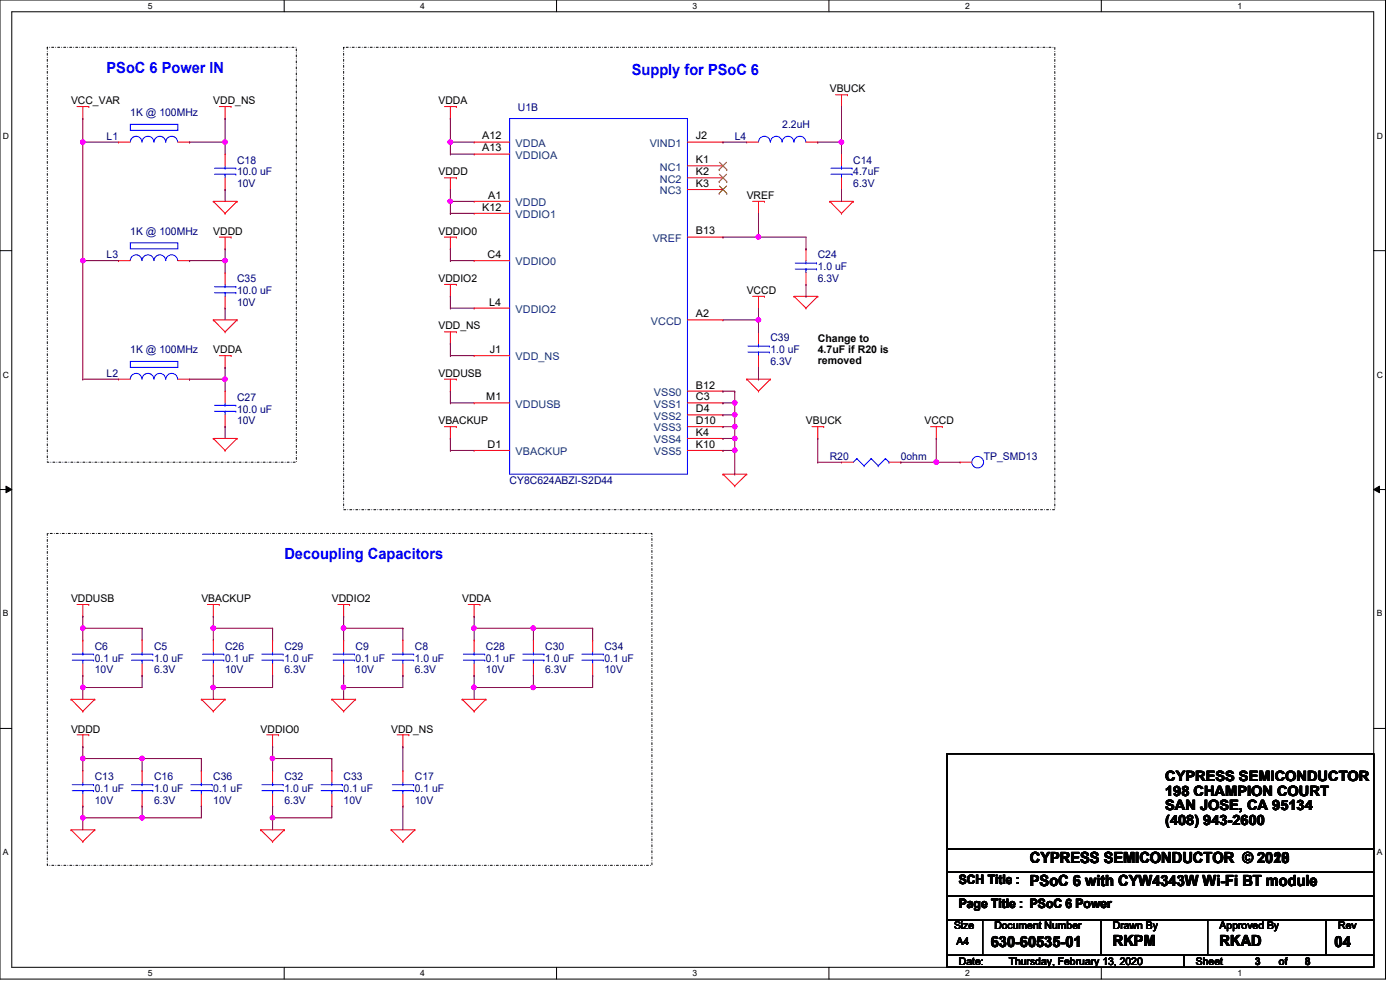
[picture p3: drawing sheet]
<svg xmlns="http://www.w3.org/2000/svg" width="297mm" height="210mm" viewBox="0 0 297 210" stroke-linecap="round" stroke-linejoin="round" font-family="sans-serif">
<path d="M0 0h293.9v207.7h-293.9zM2.5 2.5h288.9v202.7h-288.9z" fill="none" stroke="#000" stroke-width=".21"/>
<g fill="#fff">
<path d="M31.4 .3h.9v1.9h-.9z"/>
<path d="M31.4 205.4h.9v2h-.9z"/>
</g>
<path d="M60.3 0v2.5M60.3 205.2v2.5" fill="none" stroke="#000" stroke-width=".21"/>
<g fill="#fff">
<path d="M89.2 .3h.9v1.9h-.9z"/>
<path d="M89.2 205.4h.9v2h-.9z"/>
</g>
<path d="M118.1 0v2.5M118.1 205.2v2.5" fill="none" stroke="#000" stroke-width=".21"/>
<g fill="#fff">
<path d="M146.9 .3h1v1.9h-1z"/>
<path d="M146.9 205.4h1v2h-1z"/>
</g>
<path d="M175.9 0v2.5M175.9 205.2v2.5" fill="none" stroke="#000" stroke-width=".21"/>
<g fill="#fff">
<path d="M204.7 .3h1v1.9h-1z"/>
<path d="M204.7 205.4h1v2h-1z"/>
</g>
<path d="M233.6 0v2.5M233.6 205.2v2.5" fill="none" stroke="#000" stroke-width=".21"/>
<g fill="#fff">
<path d="M262.5 .3h1v1.9h-1z"/>
<path d="M262.5 205.4h1v2h-1z"/>
<path d="M.6 27.8h1.3v2h-1.3z"/>
<path d="M292.1 27.8h1.2v2h-1.2z"/>
<path d="M.6 78.5h1.3v2h-1.3z"/>
<path d="M292.1 78.5h1.2v2h-1.2z"/>
</g>
<path d="M0 53.2h2.5M291.4 53.2h2.5" fill="none" stroke="#000" stroke-width=".21"/>
<g fill="#fff">
<path d="M.6 129.2h1.2v1.9h-1.2z"/>
<path d="M292.1 129.2h1.1v1.9h-1.1z"/>
</g>
<path d="M0 103.8h2.5M1.3 103.1l1.2 .7-1.2 .7zM291.4 103.8l1.3-.7v1.4zM291.4 103.8h2.5" fill="none" stroke="#000" stroke-width=".21"/>
<path d="M1.3 103.1l1.2 .7-1.2 .7zM291.4 103.8l1.3-.7v1.4z" fill="#000"/>
<g fill="#fff">
<path d="M.6 179.8h1.2v2h-1.2z"/>
<path d="M292.1 179.8h1.1v2h-1.1z"/>
</g>
<path d="M0 154.5h2.5M200.9 159.9h90.5v20.1h-90.5zM291.4 154.5h2.5M200.9 180h90.5v5h-90.5zM200.9 185h90.5v5.1h-90.5zM200.9 195.1h7.5v7.5h-7.5zM200.9 190.1h90.5v5h-90.5zM208.4 195.1h72.9v7.5h-72.9zM233.6 195.1h22.6v7.5h-22.6zM281.3 195.1h10.1v7.5h-10.1zM200.9 202.6h50.3v2.6h-50.3zM251.2 202.6h40.2v2.6h-40.2z" fill="none" stroke="#000" stroke-width=".21"/>
<path d="M10 10h52.9v88h-52.9zM72.9 10h150.9v98.1h-150.9zM10 113.2h128.3v70.4h-128.3z" fill="none" stroke="#000" stroke-width=".21" stroke-dasharray=".4 .4 0 .4"/>
<g fill="none" stroke="#f00" stroke-width=".21">
<path d="M16.3 22.6h2.5M17.6 25.1h.1M17.6 22.6v2.5M18.8 22.6h.1M25.1 30.1h.1M25.1 30.1h2.5M37.7 30.1h2.5M40.2 30.1h.1M46.5 22.6h2.5M47.8 25.1h.1M47.8 32.7h.1M47.8 22.6v2.5"/>
<path d="M47.8 32.7v2.5M47.8 37.7v2.5M49 22.6h.1M94.3 22.6h2.5M94.3 37.7h2.5M95.5 25.1h.1M95.5 22.6v2.5M95.5 37.7v2.5M96.8 22.6h.1M96.8 37.7h.1M100.6 30.1h.1M100.6 32.7h.1"/>
<path d="M100.6 30.1h7.5M100.6 32.7h7.5M145.8 37.7h7.6M145.8 30.1h7.6M145.8 35.2h7.6M153.4 30.1h.1M153.4 37.7h.1M153.4 35.2h.1M158.4 30.1h.1M158.4 30.1h2.5M171 30.1h2.5M173.5 30.1h.1"/>
<path d="M177.2 20.1h2.6M178.5 22.6h.1M178.5 32.7h.1M178.5 20.1v2.5M178.5 32.7v2.5M178.5 37.7v2.5M179.8 20.1h.1M25.1 55.3h.1M25.1 55.3h2.5M37.7 55.3h2.5M40.2 55.3h.1M45.3 42.7h.1"/>
<path d="M45.3 42.7h5M45.3 42.7l2.5 2.6M46.5 50.3h2.5M47.8 52.8h.1M47.8 45.3h.1M47.8 40.2h.1M47.8 57.8h.1M47.8 50.3v2.5M47.8 57.8v2.5M49 50.3h.1M50.3 42.7h.1M50.3 42.7l-2.5 2.6"/>
<path d="M94.3 50.3h2.5M95.5 40.2h.1M95.5 52.8h.1M95.5 50.3v2.5M96.8 50.3h.1M100.6 42.7h.1M100.6 55.3h.1M100.6 45.3h.1M100.6 42.7h7.5M100.6 55.3h7.5M100.6 45.3h7.5M145.8 50.3h7.6"/>
<path d="M145.8 40.2h7.6M153.4 40.2h.1M153.4 50.3h.1M159.7 42.7h2.5M160.9 45.3h.1M160.9 42.7v2.6M162.2 42.7h.1M171 52.8h.1M171 52.8v2.5M171 57.8v2.5M176 42.7h.1M176 42.7h5"/>
<path d="M176 42.7l2.5 2.6M178.5 45.3h.1M178.5 40.2h.1M181 42.7h.1M181 42.7l-2.5 2.6M45.3 67.9h.1M45.3 67.9h5M45.3 67.9l2.5 2.5M46.5 75.4h2.5M47.8 77.9h.1M47.8 70.4h.1M47.8 65.4h.1"/>
<path d="M47.8 62.9v2.5M47.8 75.4v2.5M49 75.4h.1M50.3 67.9h.1M50.3 67.9l-2.5 2.5M94.3 60.3h2.5M94.3 70.4h2.5M95.5 62.9h.1M95.5 72.9h.1M95.5 60.3v2.6M95.5 70.4v2.5M96.8 60.3h.1"/>
<path d="M96.8 70.4h.1M100.6 75.4h.1M100.6 65.4h.1M100.6 75.4h7.5M100.6 65.4h7.5M145.8 67.9h7.6M153.4 67.9h.1M159.7 62.9h2.5M160.9 65.4h.1M160.9 70.4h.1M160.9 77.9h.1M160.9 62.9v2.5"/>
<path d="M160.9 70.4v2.5M160.9 75.4v2.5M162.2 62.9h.1M168.4 62.9h.1M168.4 62.9h5.1M168.4 62.9l2.6 2.5M171 65.4h.1M171 60.3h.1M173.5 62.9h.1M173.5 62.9l-2.5 2.5M25.1 80.4h.1M25.1 80.4h2.5"/>
<path d="M37.7 80.4h2.5M40.2 80.4h.1M45.3 93h.1M45.3 93h5M45.3 93l2.5 2.5M47.8 95.5h.1M47.8 83h.1M47.8 90.5h.1M47.8 83v2.5M47.8 88v2.5M50.3 93h.1M50.3 93l-2.5 2.5"/>
<path d="M94.3 80.4h2.5M94.3 90.5h2.5M95.5 83h.1M95.5 93h.1M95.5 80.4v2.6M95.5 90.5v2.5M96.8 80.4h.1M96.8 90.5h.1M100.6 95.5h.1M100.6 85.5h.1M100.6 85.5h7.5M100.6 95.5h7.5"/>
<path d="M145.8 90.5h7.6M145.8 93h7.6M145.8 88h7.6M145.8 85.5h7.6M145.8 95.5h7.6M145.8 83h7.6M153.4 88h.1M153.4 93h.1M153.4 90.5h.1M153.4 85.5h.1M153.4 95.5h.1M153.4 83h.1"/>
<path d="M158.4 80.4h.1M158.4 80.4h5M158.4 80.4l2.5 2.6M160.9 83h.1M163.4 80.4h.1M163.4 80.4l-2.5 2.6M172.3 90.5h2.5M173.5 93h.1M173.5 90.5v2.5M174.8 90.5h.1M178.5 98h.1M178.5 98h2.5"/>
<path d="M188.6 98h2.5M191.1 98h.1M197.4 90.5h2.5M198.6 93h.1M198.6 90.5v2.5M199.9 90.5h.1M203.7 98h.1M203.7 98h2.5M153.4 100.6h.1M153.4 100.6h5M153.4 100.6l2.5 2.5M155.9 103.1h.1"/>
<path d="M158.4 100.6h.1M158.4 100.6l-2.5 2.5M16.3 128.2h2.5M17.6 130.7h.1M17.6 135.8h.1M17.6 128.2v2.5M17.6 135.8v2.5M18.8 128.2h.1M30.1 135.8h.1M30.1 135.8v2.5M44 128.2h2.5M45.3 130.7h.1"/>
<path d="M45.3 135.8h.1M45.3 128.2v2.5M45.3 135.8v2.5M46.5 128.2h.1M57.8 135.8h.1M57.8 135.8v2.5M71.7 128.2h2.5M72.9 130.7h.1M72.9 135.8h.1M72.9 128.2v2.5M72.9 135.8v2.5M74.2 128.2h.1"/>
<path d="M85.5 135.8h.1M85.5 135.8v2.5M99.3 128.2h2.5M100.6 130.7h.1M100.6 135.8h.1M100.6 128.2v2.5M100.6 135.8v2.5M101.8 128.2h.1M113.2 135.8h.1M113.2 135.8v2.5M125.7 135.8h.1M125.7 135.8v2.5"/>
<path d="M15.1 148.3h.1M15.1 148.3h5M15.1 148.3l2.5 2.6M16.3 155.9h2.5M17.6 150.9h.1M17.6 158.4h.1M17.6 143.3h.1M17.6 140.8v2.5M17.6 155.9v2.5M18.8 155.9h.1M20.1 148.3h.1M20.1 148.3l-2.5 2.6"/>
<path d="M30.1 143.3h.1M30.1 140.8v2.5M42.7 148.3h.1M42.7 148.3h5.1M42.7 148.3l2.6 2.6M45.3 150.9h.1M45.3 143.3h.1M45.3 140.8v2.5M47.8 148.3h.1M47.8 148.3l-2.5 2.6M56.6 155.9h2.5M57.8 158.4h.1"/>
<path d="M57.8 143.3h.1M57.8 140.8v2.5M57.8 155.9v2.5M59.1 155.9h.1M70.4 148.3h.1M70.4 148.3h5M70.4 148.3l2.5 2.6M72.9 150.9h.1M72.9 143.3h.1M72.9 140.8v2.5M75.4 148.3h.1M75.4 148.3l-2.5 2.6"/>
<path d="M84.2 155.9h2.5M85.5 158.4h.1M85.5 143.3h.1M85.5 140.8v2.5M85.5 155.9v2.5M86.7 155.9h.1M98 148.3h.1M98 148.3h5.1M98 148.3l2.6 2.6M100.6 150.9h.1M100.6 143.3h.1M100.6 140.8v2.5"/>
<path d="M103.1 148.3h.1M103.1 148.3l-2.5 2.6M113.2 143.3h.1M113.2 140.8v2.5M125.7 143.3h.1M125.7 140.8v2.5M15.1 176h.1M15.1 176h5M15.1 176l2.5 2.5M17.6 178.5h.1M17.6 163.4h.1M17.6 171h.1"/>
<path d="M17.6 163.4v2.5M17.6 168.4v2.6M20.1 176h.1M20.1 176l-2.5 2.5M30.1 163.4h.1M30.1 171h.1M30.1 163.4v2.5M30.1 168.4v2.6M42.7 163.4h.1M42.7 171h.1M42.7 163.4v2.5M42.7 168.4v2.6"/>
<path d="M55.3 176h.1M55.3 176h5M55.3 176l2.5 2.5M57.8 178.5h.1M57.8 163.4h.1M57.8 171h.1M57.8 163.4v2.5M57.8 168.4v2.6M60.3 176h.1M60.3 176l-2.5 2.5M70.4 163.4h.1M70.4 171h.1"/>
<path d="M70.4 163.4v2.5M70.4 168.4v2.6M83 176h.1M83 176h5M83 176l2.5 2.5M85.5 178.5h.1M85.5 163.4h.1M85.5 171h.1M85.5 163.4v2.5M85.5 168.4v2.6M88 176h.1M88 176l-2.5 2.5"/>
</g>
<g fill="none" stroke="#00f" stroke-width=".21">
<path d="M27.6 26.4h10.1v1.2h-10.1zM27.6 30.1a1.23 1.23 0 0 1 1.3-1.2 1.23 1.23 0 0 1 1.2 1.2 1.27 1.27 0 0 1 1.3-1.2 1.27 1.27 0 0 1 1.2 1.2M32.7 30.1a1.23 1.23 0 0 1 1.2-1.2 1.23 1.23 0 0 1 1.2 1.2 1.27 1.27 0 0 1 1.3-1.2 1.27 1.27 0 0 1 1.3 1.2M45.5 37h4.5M45.5 35.7h4.5M47.8 35.7h.1M47.8 37h.1M47.8 35.2v.5M47.8 37v.7M50 37h.1M50 35.7h.1M108.1 25.1h37.7v75.5h-37.7z"/>
<path d="M160.9 30.1a1.25 1.25 0 0 1 1.3-1.2 1.25 1.25 0 0 1 1.2 1.2M163.4 30.1a1.23 1.23 0 0 1 1.3-1.2 1.23 1.23 0 0 1 1.2 1.2M165.9 30.1a1.23 1.23 0 0 1 1.3-1.2 1.23 1.23 0 0 1 1.2 1.2M168.4 30.1a1.25 1.25 0 0 1 1.3-1.2 1.25 1.25 0 0 1 1.2 1.2M176.3 37h4.5M176.3 35.7h4.5M178.5 35.7h.1M178.5 37h.1M178.5 35.2v.5M178.5 37v.7M180.8 37h.1M180.8 35.7h.1"/>
<path d="M27.6 51.5h10.1v1.3h-10.1zM27.6 55.3a1.23 1.23 0 0 1 1.3-1.2 1.23 1.23 0 0 1 1.2 1.2 1.27 1.27 0 0 1 1.3-1.2 1.27 1.27 0 0 1 1.2 1.2M32.7 55.3a1.23 1.23 0 0 1 1.2-1.2 1.23 1.23 0 0 1 1.2 1.2 1.27 1.27 0 0 1 1.3-1.2 1.27 1.27 0 0 1 1.3 1.2M168.7 57.1h4.5M168.7 55.8h4.5M171 55.8h.1M171 57.1h.1M171 55.3v.5M171 57.1v.7M173.2 57.1h.1M173.2 55.8h.1M27.6 76.7h10.1v1.2h-10.1z"/>
<path d="M45.5 62.1h4.5M45.5 60.8h4.5M47.8 60.8h.1M47.8 62.1h.1M47.8 60.3v.5M47.8 62.1v.8M50 62.1h.1M50 60.8h.1M158.7 74.7h4.5M158.7 73.4h4.5M160.9 73.4h.1M160.9 74.7h.1"/>
<path d="M160.9 72.9v.5M160.9 74.7v.7M163.2 74.7h.1M163.2 73.4h.1M27.6 80.4a1.23 1.23 0 0 1 1.3-1.2 1.23 1.23 0 0 1 1.2 1.2 1.27 1.27 0 0 1 1.3-1.2 1.27 1.27 0 0 1 1.2 1.2M32.7 80.4a1.23 1.23 0 0 1 1.2-1.2 1.23 1.23 0 0 1 1.2 1.2 1.27 1.27 0 0 1 1.3-1.2 1.27 1.27 0 0 1 1.3 1.2M45.5 87.2h4.5M45.5 86h4.5M47.8 86h.1M47.8 87.2h.1M47.8 85.5v.5M47.8 87.2v.8"/>
<path d="M50 87.2h.1M50 86h.1M181.8 97.3h.1M181.8 97.3l-.8 .7M181.8 97.3l1.5 1.5M183.3 98.8h.1M184.8 97.3h.1M184.8 97.3l-1.5 1.5M184.8 97.3l1.5 1.5M186.3 98.8h.1M187.8 97.3h.1M187.8 97.3l-1.5 1.5"/>
<path d="M187.8 97.3l.8 .7M188.6 98h.1M15.3 138.8h4.6M17.6 138.8h.1M17.6 138.3v.5M19.9 138.8h.1M27.9 138.8h4.5M30.1 138.8h.1M30.1 138.3v.5M32.4 138.8h.1M43 138.8h4.5M45.3 138.8h.1"/>
<path d="M45.3 138.3v.5M47.5 138.8h.1M55.5 138.8h4.6M57.8 138.8h.1M57.8 138.3v.5M60.1 138.8h.1M70.7 138.8h4.5M72.9 138.8h.1M72.9 138.3v.5M75.2 138.8h.1M83.2 138.8h4.6M85.5 138.8h.1"/>
<path d="M85.5 138.3v.5M87.8 138.8h.1M98.3 138.8h4.5M100.6 138.8h.1M100.6 138.3v.5M102.8 138.8h.1M110.9 138.8h4.5M113.2 138.8h.1M113.2 138.3v.5M115.4 138.8h.1M123.4 138.8h4.6M125.7 138.8h.1"/>
<path d="M125.7 138.3v.5M128 138.8h.1M15.3 140h4.6M17.6 140h.1M17.6 140v.8M19.9 140h.1M27.9 140h4.5M30.1 140h.1M30.1 140v.8M32.4 140h.1M43 140h4.5M45.3 140h.1"/>
<path d="M45.3 140v.8M47.5 140h.1M55.5 140h4.6M57.8 140h.1M57.8 140v.8M60.1 140h.1M70.7 140h4.5M72.9 140h.1M72.9 140v.8M75.2 140h.1M83.2 140h4.6M85.5 140h.1"/>
<path d="M85.5 140v.8M87.8 140h.1M98.3 140h4.5M100.6 140h.1M100.6 140v.8M102.8 140h.1M110.9 140h4.5M113.2 140h.1M113.2 140v.8M115.4 140h.1M123.4 140h4.6M125.7 140h.1"/>
<path d="M125.7 140v.8M128 140h.1M15.3 167.7h4.6M15.3 166.5h4.6M17.6 166.5h.1M17.6 167.7h.1M17.6 165.9v.6M17.6 167.7v.7M19.9 167.7h.1M19.9 166.5h.1M27.9 167.7h4.5M27.9 166.5h4.5"/>
<path d="M30.1 166.5h.1M30.1 167.7h.1M30.1 165.9v.6M30.1 167.7v.7M32.4 167.7h.1M32.4 166.5h.1M40.5 167.7h4.5M40.5 166.5h4.5M42.7 166.5h.1M42.7 167.7h.1M42.7 165.9v.6M42.7 167.7v.7"/>
<path d="M45 167.7h.1M45 166.5h.1M55.5 167.7h4.6M55.5 166.5h4.6M57.8 166.5h.1M57.8 167.7h.1M57.8 165.9v.6M57.8 167.7v.7M60.1 167.7h.1M60.1 166.5h.1M68.1 167.7h4.5M68.1 166.5h4.5"/>
<path d="M70.4 166.5h.1M70.4 167.7h.1M70.4 165.9v.6M70.4 167.7v.7M72.6 167.7h.1M72.6 166.5h.1M83.2 167.7h4.6M83.2 166.5h4.6M85.5 166.5h.1M85.5 167.7h.1M85.5 165.9v.6M85.5 167.7v.7"/>
<path d="M87.8 167.7h.1M87.8 166.5h.1"/>
<circle cx="207.4" cy="98" r="1.24"/>
</g>
<path d="M152.6 38.5h.1M152.6 36h.1M152.6 39.5l1.6 1.5M152.6 37l1.6 1.5M152.6 34.4l1.6 1.6M154.1 39.5l-1.5 1.5M154.1 37l-1.5 1.5M154.1 34.4l-1.5 1.6M154.2 38.5h.1M154.2 36h.1M152.6 41h.1M154.2 41h.1" fill="none" stroke="#804000" stroke-width=".21"/>
<path d="M17.6 25.1h.1M17.6 30.1h.1M17.6 25.1v30.2M17.6 30.1h7.5M17.6 55.3h.1M17.6 55.3h7.5" fill="none" stroke="#800040" stroke-width=".21"/>
<circle cx="17.6" cy="55.3" r=".47" fill="#f0f"/>
<circle cx="17.6" cy="55.3" r=".47" fill="none" stroke="#f0f" stroke-width=".21"/>
<circle cx="17.6" cy="30.1" r=".47" fill="#f0f"/>
<circle cx="17.6" cy="30.1" r=".47" fill="none" stroke="#f0f" stroke-width=".21"/>
<path d="M40.2 30.1h.1M47.8 25.1h.1M47.8 25.1v5h-7.6M17.6 55.3h.1M17.6 55.3v25.1M17.6 80.4h.1M17.6 80.4h7.5" fill="none" stroke="#800040" stroke-width=".21"/>
<circle cx="47.7" cy="30.1" r=".48" fill="#f0f"/>
<circle cx="47.7" cy="30.1" r=".48" fill="none" stroke="#f0f" stroke-width=".21"/>
<path d="M40.2 55.3h.1M47.8 52.8h.1M47.8 52.8v2.5h-7.6" fill="none" stroke="#800040" stroke-width=".21"/>
<circle cx="47.7" cy="55.3" r=".48" fill="#f0f"/>
<circle cx="47.7" cy="55.3" r=".48" fill="none" stroke="#f0f" stroke-width=".21"/>
<path d="M47.8 77.9h.1M47.8 77.9v2.5h-7.6M40.2 80.4h.1" fill="none" stroke="#800040" stroke-width=".21"/>
<circle cx="47.7" cy="80.4" r=".48" fill="#f0f"/>
<circle cx="47.7" cy="80.4" r=".48" fill="none" stroke="#f0f" stroke-width=".21"/>
<path d="M95.5 25.1h.1M95.5 25.1v5" fill="none" stroke="#800040" stroke-width=".21"/>
<circle cx="95.5" cy="30.1" r=".48" fill="#f0f"/>
<circle cx="95.5" cy="30.1" r=".48" fill="none" stroke="#f0f" stroke-width=".21"/>
<g fill="none" stroke="#800040" stroke-width=".21">
<path d="M95.5 32.7h.1M95.5 30.1h.1M95.5 32.7h5.1M95.5 30.1h5.1M95.5 30.1v2.6M153.4 30.1h.1M153.4 30.1h5M173.5 30.1h.1M178.5 22.6h.1M178.5 22.6v7.5h-5M95.5 42.7h.1M95.5 45.3h.1"/>
<path d="M95.5 40.2v2.5M95.5 45.3h5.1M95.5 62.9h.1M95.5 65.4h.1M95.5 72.9h.1M95.5 75.4h.1M95.5 62.9v2.5M95.5 72.9v2.5M95.5 65.4h5.1M95.5 75.4h5.1M95.5 83h.1M95.5 85.5h.1"/>
<path d="M95.5 93h.1M95.5 95.5h.1M95.5 83v2.5M95.5 93v2.5M95.5 85.5h5.1M95.5 95.5h5.1"/>
</g>
<circle cx="178.5" cy="30.1" r=".48" fill="#f0f"/>
<circle cx="178.5" cy="30.1" r=".48" fill="none" stroke="#f0f" stroke-width=".21"/>
<path d="M153.4 50.3h.1M153.4 50.3h7.5M160.9 50.3h.1M160.9 45.3v5M153.4 67.9h7.5M160.9 67.9h.1" fill="none" stroke="#800040" stroke-width=".21"/>
<circle cx="160.9" cy="67.9" r=".48" fill="#f0f"/>
<circle cx="160.9" cy="67.9" r=".48" fill="none" stroke="#f0f" stroke-width=".21"/>
<path d="M160.9 65.4h.1M160.9 65.4v2.5M153.4 93h.1M153.4 93h2.5v2.5M155.9 95.5h.1" fill="none" stroke="#800040" stroke-width=".21"/>
<circle cx="155.9" cy="93" r=".47" fill="#f0f"/>
<circle cx="155.9" cy="93" r=".47" fill="none" stroke="#f0f" stroke-width=".21"/>
<circle cx="155.9" cy="95.5" r=".48" fill="#f0f"/>
<circle cx="155.9" cy="95.5" r=".48" fill="none" stroke="#f0f" stroke-width=".21"/>
<path d="M153.4 90.5h.1M153.4 88h.1M153.4 90.5h2.5M153.4 88h2.5M155.9 90.5h.1M155.9 88h.1M155.9 88v5" fill="none" stroke="#800040" stroke-width=".21"/>
<circle cx="155.9" cy="90.5" r=".48" fill="#f0f"/>
<circle cx="155.9" cy="90.5" r=".48" fill="none" stroke="#f0f" stroke-width=".21"/>
<circle cx="155.9" cy="88" r=".47" fill="#f0f"/>
<circle cx="155.9" cy="88" r=".47" fill="none" stroke="#f0f" stroke-width=".21"/>
<path d="M153.4 85.5h.1M153.4 85.5h2.5M155.9 85.5h.1M155.9 85.5v2.5" fill="none" stroke="#800040" stroke-width=".21"/>
<circle cx="155.9" cy="85.4" r=".48" fill="#f0f"/>
<circle cx="155.9" cy="85.4" r=".48" fill="none" stroke="#f0f" stroke-width=".21"/>
<g fill="none" stroke="#800040" stroke-width=".21">
<path d="M47.8 30.1h.1M47.8 30.1v2.6M47.8 55.3h.1M47.8 40.2h.1M47.8 40.2v2.5M47.8 55.3v2.5M160.9 50.3h.1M160.9 50.3h10.1M47.8 65.4h.1M47.8 65.4v2.5M47.8 80.4h.1M47.8 90.5h.1"/>
<path d="M47.8 80.4v2.6M47.8 90.5v2.5M153.4 83h.1M153.4 83h2.5M155.9 83h.1M155.9 83v2.5"/>
</g>
<circle cx="160.9" cy="50.2" r=".48" fill="#f0f"/>
<circle cx="160.9" cy="50.2" r=".48" fill="none" stroke="#f0f" stroke-width=".21"/>
<path d="M178.5 30.1h.1M178.5 30.1v2.6M178.5 40.2h.1M178.5 40.2v2.5M17.6 130.7h.1M17.6 130.7v2.6M85.5 158.4h.1M85.5 158.4v5M85.5 171h.1M85.5 171v5" fill="none" stroke="#800040" stroke-width=".21"/>
<circle cx="17.6" cy="133.2" r=".48" fill="#f0f"/>
<circle cx="17.6" cy="133.2" r=".48" fill="none" stroke="#f0f" stroke-width=".21"/>
<path d="M17.6 133.3h.1M17.6 133.3h12.5M17.6 133.3v2.5M30.1 133.3h.1M30.1 133.3v2.5M17.6 143.3h.1M17.6 145.8h.1M17.6 143.3v5M30.1 143.3h.1M30.1 143.3v2.5h-12.5" fill="none" stroke="#800040" stroke-width=".21"/>
<circle cx="17.6" cy="145.8" r=".48" fill="#f0f"/>
<circle cx="17.6" cy="145.8" r=".48" fill="none" stroke="#f0f" stroke-width=".21"/>
<path d="M45.3 133.3h.1M45.3 130.7h.1M45.3 130.7v5.1M45.3 133.3h12.5M57.8 133.3h.1M57.8 133.3v2.5" fill="none" stroke="#800040" stroke-width=".21"/>
<circle cx="45.2" cy="133.2" r=".49" fill="#f0f"/>
<circle cx="45.2" cy="133.2" r=".49" fill="none" stroke="#f0f" stroke-width=".21"/>
<path d="M45.3 143.3h.1M45.3 143.3v2.5" fill="none" stroke="#800040" stroke-width=".21"/>
<circle cx="45.2" cy="145.8" r=".49" fill="#f0f"/>
<circle cx="45.2" cy="145.8" r=".49" fill="none" stroke="#f0f" stroke-width=".21"/>
<path d="M173.5 93h.1M173.5 98h.1M173.5 93v5M173.5 98h5M191.1 98h.1M191.1 98h7.5M45.3 145.8h.1M45.3 145.8v2.5M57.8 143.3h.1M57.8 143.3v2.5h-12.5" fill="none" stroke="#800040" stroke-width=".21"/>
<circle cx="198.6" cy="98" r=".49" fill="#f0f"/>
<circle cx="198.6" cy="98" r=".49" fill="none" stroke="#f0f" stroke-width=".21"/>
<path d="M198.6 93h.1M198.6 93v5M72.9 130.7h.1M72.9 133.3h.1M72.9 130.7v2.6M72.9 133.3h12.6M85.5 133.3h.1M85.5 133.3v2.5M72.9 143.3h.1M72.9 143.3v2.5" fill="none" stroke="#800040" stroke-width=".21"/>
<circle cx="72.9" cy="133.2" r=".49" fill="#f0f"/>
<circle cx="72.9" cy="133.2" r=".49" fill="none" stroke="#f0f" stroke-width=".21"/>
<path d="M72.9 133.3h.1M72.9 133.3v2.5M72.9 145.8h.1M85.5 143.3h.1M85.5 143.3v2.5h-12.6" fill="none" stroke="#800040" stroke-width=".21"/>
<circle cx="72.9" cy="145.8" r=".49" fill="#f0f"/>
<circle cx="72.9" cy="145.8" r=".49" fill="none" stroke="#f0f" stroke-width=".21"/>
<path d="M17.6 158.4h.1M17.6 158.4v2.5M72.9 145.8h.1M72.9 145.8v2.5M30.1 160.9h.1M30.1 160.9v2.5" fill="none" stroke="#800040" stroke-width=".21"/>
<circle cx="17.6" cy="160.9" r=".48" fill="#f0f"/>
<circle cx="17.6" cy="160.9" r=".48" fill="none" stroke="#f0f" stroke-width=".21"/>
<path d="M17.6 171h.1M17.6 171v2.5" fill="none" stroke="#800040" stroke-width=".21"/>
<circle cx="17.6" cy="173.5" r=".48" fill="#f0f"/>
<circle cx="17.6" cy="173.5" r=".48" fill="none" stroke="#f0f" stroke-width=".21"/>
<path d="M17.6 173.5h.1M17.6 160.9h.1M17.6 160.9v2.5M17.6 173.5v2.5M17.6 160.9h25.1M30.1 171h.1M30.1 160.9h.1M30.1 171v2.5h-12.5M42.7 171h.1M42.7 160.9h.1M42.7 160.9v2.5M42.7 171v2.5" fill="none" stroke="#800040" stroke-width=".21"/>
<circle cx="30.1" cy="160.9" r=".48" fill="#f0f"/>
<circle cx="30.1" cy="160.9" r=".48" fill="none" stroke="#f0f" stroke-width=".21"/>
<path d="M30.1 173.5h.1M30.1 173.5h12.6" fill="none" stroke="#800040" stroke-width=".21"/>
<circle cx="30.1" cy="173.5" r=".48" fill="#f0f"/>
<circle cx="30.1" cy="173.5" r=".48" fill="none" stroke="#f0f" stroke-width=".21"/>
<path d="M100.6 130.7h.1M100.6 130.7v2.6M113.2 133.3h.1M113.2 133.3v2.5" fill="none" stroke="#800040" stroke-width=".21"/>
<circle cx="100.5" cy="133.2" r=".48" fill="#f0f"/>
<circle cx="100.5" cy="133.2" r=".48" fill="none" stroke="#f0f" stroke-width=".21"/>
<path d="M100.6 143.3h.1M100.6 145.8h.1M100.6 143.3v5M100.6 145.8h12.6" fill="none" stroke="#800040" stroke-width=".21"/>
<circle cx="113.1" cy="145.8" r=".48" fill="#f0f"/>
<circle cx="113.1" cy="145.8" r=".48" fill="none" stroke="#f0f" stroke-width=".21"/>
<circle cx="100.5" cy="145.8" r=".48" fill="#f0f"/>
<circle cx="100.5" cy="145.8" r=".48" fill="none" stroke="#f0f" stroke-width=".21"/>
<path d="M100.6 133.3h.1M100.6 133.3v2.5M100.6 133.3h12.6M113.2 143.3h.1M113.2 143.3v2.5" fill="none" stroke="#800040" stroke-width=".21"/>
<circle cx="113.1" cy="133.2" r=".48" fill="#f0f"/>
<circle cx="113.1" cy="133.2" r=".48" fill="none" stroke="#f0f" stroke-width=".21"/>
<g fill="none" stroke="#800040" stroke-width=".21">
<path d="M95.5 52.8h.1M95.5 55.3h.1M95.5 42.7h.1M95.5 45.3h.1M95.5 42.7v2.6M95.5 52.8v2.5M95.5 55.3h5.1M95.5 42.7h5.1M198.6 98h.1M198.6 98h5.1M113.2 133.3h.1M113.2 133.3h12.5"/>
<path d="M125.7 133.3h.1M125.7 133.3v2.5M113.2 145.8h.1M125.7 143.3h.1M125.7 143.3v2.5h-12.5"/>
</g>
<circle cx="95.5" cy="42.7" r=".48" fill="#f0f"/>
<circle cx="95.5" cy="42.7" r=".48" fill="none" stroke="#f0f" stroke-width=".21"/>
<g fill="none" stroke="#800040" stroke-width=".21">
<path d="M171 52.8h.1M171 50.3v2.5M160.9 70.4h.1M160.9 67.9v2.5M160.9 77.9v2.5M171 62.9h.1M171 60.3v2.6M153.4 95.5h.1M153.4 95.5h2.5v5.1M160.9 80.4h.1M155.9 100.6h.1M57.8 160.9h.1"/>
<path d="M57.8 171h.1M57.8 160.9v2.5M57.8 171v2.5M57.8 160.9h12.6M70.4 160.9h.1M70.4 171h.1M70.4 160.9v2.5M70.4 171v2.5"/>
</g>
<circle cx="57.8" cy="160.9" r=".49" fill="#f0f"/>
<circle cx="57.8" cy="160.9" r=".49" fill="none" stroke="#f0f" stroke-width=".21"/>
<path d="M57.8 173.5h.1M57.8 173.5h12.6" fill="none" stroke="#800040" stroke-width=".21"/>
<circle cx="57.8" cy="173.5" r=".49" fill="#f0f"/>
<circle cx="57.8" cy="173.5" r=".49" fill="none" stroke="#f0f" stroke-width=".21"/>
<path d="M57.8 158.4h.1M57.8 158.4v2.5M57.8 173.5h.1M57.8 173.5v2.5" fill="none" stroke="#800040" stroke-width=".21"/>
<circle cx="17.6" cy="55.3" r=".47" fill="#f0f"/>
<circle cx="17.6" cy="55.3" r=".47" fill="none" stroke="#f0f" stroke-width=".21"/>
<circle cx="17.6" cy="30.1" r=".47" fill="#f0f"/>
<circle cx="17.6" cy="30.1" r=".47" fill="none" stroke="#f0f" stroke-width=".21"/>
<circle cx="47.7" cy="30.1" r=".48" fill="#f0f"/>
<circle cx="47.7" cy="30.1" r=".48" fill="none" stroke="#f0f" stroke-width=".21"/>
<circle cx="47.7" cy="55.3" r=".48" fill="#f0f"/>
<circle cx="47.7" cy="55.3" r=".48" fill="none" stroke="#f0f" stroke-width=".21"/>
<circle cx="47.7" cy="80.4" r=".48" fill="#f0f"/>
<circle cx="47.7" cy="80.4" r=".48" fill="none" stroke="#f0f" stroke-width=".21"/>
<circle cx="95.5" cy="30.1" r=".48" fill="#f0f"/>
<circle cx="95.5" cy="30.1" r=".48" fill="none" stroke="#f0f" stroke-width=".21"/>
<circle cx="178.5" cy="30.1" r=".48" fill="#f0f"/>
<circle cx="178.5" cy="30.1" r=".48" fill="none" stroke="#f0f" stroke-width=".21"/>
<circle cx="160.9" cy="67.9" r=".48" fill="#f0f"/>
<circle cx="160.9" cy="67.9" r=".48" fill="none" stroke="#f0f" stroke-width=".21"/>
<circle cx="155.9" cy="93" r=".47" fill="#f0f"/>
<circle cx="155.9" cy="93" r=".47" fill="none" stroke="#f0f" stroke-width=".21"/>
<circle cx="155.9" cy="95.5" r=".48" fill="#f0f"/>
<circle cx="155.9" cy="95.5" r=".48" fill="none" stroke="#f0f" stroke-width=".21"/>
<circle cx="155.9" cy="90.5" r=".48" fill="#f0f"/>
<circle cx="155.9" cy="90.5" r=".48" fill="none" stroke="#f0f" stroke-width=".21"/>
<circle cx="155.9" cy="88" r=".47" fill="#f0f"/>
<circle cx="155.9" cy="88" r=".47" fill="none" stroke="#f0f" stroke-width=".21"/>
<circle cx="155.9" cy="85.4" r=".48" fill="#f0f"/>
<circle cx="155.9" cy="85.4" r=".48" fill="none" stroke="#f0f" stroke-width=".21"/>
<circle cx="160.9" cy="50.2" r=".48" fill="#f0f"/>
<circle cx="160.9" cy="50.2" r=".48" fill="none" stroke="#f0f" stroke-width=".21"/>
<circle cx="17.6" cy="133.2" r=".48" fill="#f0f"/>
<circle cx="17.6" cy="133.2" r=".48" fill="none" stroke="#f0f" stroke-width=".21"/>
<circle cx="17.6" cy="145.8" r=".48" fill="#f0f"/>
<circle cx="17.6" cy="145.8" r=".48" fill="none" stroke="#f0f" stroke-width=".21"/>
<circle cx="45.2" cy="133.2" r=".49" fill="#f0f"/>
<circle cx="45.2" cy="133.2" r=".49" fill="none" stroke="#f0f" stroke-width=".21"/>
<circle cx="45.2" cy="145.8" r=".49" fill="#f0f"/>
<circle cx="45.2" cy="145.8" r=".49" fill="none" stroke="#f0f" stroke-width=".21"/>
<circle cx="198.6" cy="98" r=".49" fill="#f0f"/>
<circle cx="198.6" cy="98" r=".49" fill="none" stroke="#f0f" stroke-width=".21"/>
<circle cx="72.9" cy="133.2" r=".49" fill="#f0f"/>
<circle cx="72.9" cy="133.2" r=".49" fill="none" stroke="#f0f" stroke-width=".21"/>
<circle cx="72.9" cy="145.8" r=".49" fill="#f0f"/>
<circle cx="72.9" cy="145.8" r=".49" fill="none" stroke="#f0f" stroke-width=".21"/>
<circle cx="17.6" cy="160.9" r=".48" fill="#f0f"/>
<circle cx="17.6" cy="160.9" r=".48" fill="none" stroke="#f0f" stroke-width=".21"/>
<circle cx="17.6" cy="173.5" r=".48" fill="#f0f"/>
<circle cx="17.6" cy="173.5" r=".48" fill="none" stroke="#f0f" stroke-width=".21"/>
<circle cx="30.1" cy="160.9" r=".48" fill="#f0f"/>
<circle cx="30.1" cy="160.9" r=".48" fill="none" stroke="#f0f" stroke-width=".21"/>
<circle cx="30.1" cy="173.5" r=".48" fill="#f0f"/>
<circle cx="30.1" cy="173.5" r=".48" fill="none" stroke="#f0f" stroke-width=".21"/>
<circle cx="100.5" cy="133.2" r=".48" fill="#f0f"/>
<circle cx="100.5" cy="133.2" r=".48" fill="none" stroke="#f0f" stroke-width=".21"/>
<circle cx="113.1" cy="145.8" r=".48" fill="#f0f"/>
<circle cx="113.1" cy="145.8" r=".48" fill="none" stroke="#f0f" stroke-width=".21"/>
<circle cx="100.5" cy="145.8" r=".48" fill="#f0f"/>
<circle cx="100.5" cy="145.8" r=".48" fill="none" stroke="#f0f" stroke-width=".21"/>
<circle cx="113.1" cy="133.2" r=".48" fill="#f0f"/>
<circle cx="113.1" cy="133.2" r=".48" fill="none" stroke="#f0f" stroke-width=".21"/>
<circle cx="95.5" cy="42.7" r=".48" fill="#f0f"/>
<circle cx="95.5" cy="42.7" r=".48" fill="none" stroke="#f0f" stroke-width=".21"/>
<circle cx="57.8" cy="160.9" r=".49" fill="#f0f"/>
<circle cx="57.8" cy="160.9" r=".49" fill="none" stroke="#f0f" stroke-width=".21"/>
<circle cx="57.8" cy="173.5" r=".49" fill="#f0f"/>
<circle cx="57.8" cy="173.5" r=".49" fill="none" stroke="#f0f" stroke-width=".21"/>
<g font-size="3.3" fill="#00f">
<text x="22.6" y="15.6">PSoC 6 Power IN</text>
<text x="134" y="15.8">Supply for PSoC 6</text>
<text x="60.3" y="118.7">Decoupling Capacitors</text>
</g>
<g font-size="3.3">
<text x="218.5" y="183">CYPRESS SEMICONDUCTOR © 2018</text>
<text x="218.5" y="183">CYPRESS SEMICONDUCTOR © 2019</text>
<text x="218.5" y="183">CYPRESS SEMICONDUCTOR © 2020</text>
<text x="218.5" y="188">PSoC 6 with CYW4343W Wi-Fi BT module</text>
<text x="210.2" y="200.9">630-60535-01</text>
<text x="236.1" y="200.6">RKPM</text>
<text x="258.7" y="200.6">RKAD</text>
<text x="283.1" y="200.9">04</text>
</g>
<g font-size="3">
<text x="247.2" y="165.7">CYPRESS SEMICONDUCTOR</text>
<text x="247.2" y="168.8">198 CHAMPION COURT</text>
<text x="247.2" y="171.9">SAN JOSE, CA 95134</text>
<text x="247.2" y="175">(408) 943-2600</text>
</g>
<g font-size="2.8">
<text x="203.4" y="187.6">SCH Title :</text>
<text x="203.4" y="192.7">Page Title : PSoC 6 Power</text>
</g>
<g font-size="2.2">
<text x="15.1" y="22.1">VCC_VAR</text>
<text x="45.3" y="22.1">VDD_NS</text>
<text x="93" y="22.1">VDDA</text>
<text x="176" y="19.6">VBUCK</text>
<text x="102.3" y="29.6">A12</text>
<text x="147.6" y="29.6">J2</text>
<text x="102.3" y="32.1">A13</text>
<text x="147.6" y="34.6">K1</text>
<text x="93" y="37.2">VDDD</text>
<text x="147.6" y="39.7">K3</text>
<text x="147.6" y="37.2">K2</text>
<text x="102.3" y="44.7">K12</text>
<text x="103.5" y="42.2">A1</text>
<text x="158.4" y="42.2">VREF</text>
<text x="45.3" y="49.8">VDDD</text>
<text x="93" y="49.8">VDDIO0</text>
<text x="147.6" y="49.7">B13</text>
<text x="93" y="59.9">VDDIO2</text>
<text x="103.4" y="54.7">C4</text>
<text x="103.8" y="64.8">L4</text>
<text x="158.4" y="62.4">VCCD</text>
<text x="93" y="69.9">VDD_NS</text>
<text x="147.6" y="67.3">A2</text>
<text x="45.3" y="74.9">VDDA</text>
<text x="103.9" y="74.9">J1</text>
<text x="173.5" y="72.5">Change to</text>
<text x="173.5" y="74.8">4.7uF if R20 is</text>
<text x="173.5" y="77.1">removed</text>
<text x="93" y="80">VDDUSB</text>
<text x="147.6" y="82.4">B12</text>
<text x="103.2" y="84.9">M1</text>
<text x="147.6" y="87.5">D4</text>
<text x="147.6" y="90">D10</text>
<text x="147.6" y="84.9">C3</text>
<text x="93" y="90">VBACKUP</text>
<text x="103.4" y="95">D1</text>
<text x="147.6" y="92.5">K4</text>
<text x="147.6" y="95">K10</text>
<text x="171" y="90">VBUCK</text>
<text x="196.1" y="90">VCCD</text>
<text x="15.1" y="127.8">VDDUSB</text>
<text x="42.7" y="127.8">VBACKUP</text>
<text x="70.4" y="127.8">VDDIO2</text>
<text x="98" y="127.8">VDDA</text>
<text x="15.1" y="155.4">VDDD</text>
<text x="55.3" y="155.4">VDDIO0</text>
<text x="83" y="155.4">VDD_NS</text>
<text x="202.4" y="197.1">Size</text>
<text x="210.9" y="197.1">Document Number</text>
<text x="236.1" y="197.1">Drawn By</text>
<text x="258.7" y="197.1">Approved By</text>
<text x="283.9" y="197.1">Rev</text>
<text x="202.9" y="200.4">A4</text>
<text x="203.4" y="204.7">Date:</text>
<text x="214" y="204.7">Thursday, February 13, 2020</text>
<text x="253.7" y="204.7">Sheet</text>
<text x="266.3" y="204.7">3</text>
<text x="271.3" y="204.7">of</text>
<text x="276.9" y="204.7">8</text>
</g>
<g font-size="2.2" fill="#000080">
<text x="109.9" y="23.6">U1B</text>
<text x="22.6" y="29.7">L1</text>
<text x="27.6" y="24.6">1K @ 100MHz</text>
<text x="155.9" y="29.7">L4</text>
<text x="165.9" y="27.2">2.2uH</text>
<text x="50.3" y="34.7">C18</text>
<text x="181" y="34.7">C14</text>
<text x="50.3" y="37.2">10.0 uF</text>
<text x="50.3" y="39.8">10V</text>
<text x="181" y="37.2">4.7uF</text>
<text x="181" y="39.8">6.3V</text>
<text x="27.6" y="49.8">1K @ 100MHz</text>
<text x="22.6" y="54.8">L3</text>
<text x="50.3" y="59.9">C35</text>
<text x="173.5" y="54.8">C24</text>
<text x="173.5" y="57.3">1.0 uF</text>
<text x="173.5" y="59.9">6.3V</text>
<text x="50.3" y="62.4">10.0 uF</text>
<text x="50.3" y="64.9">10V</text>
<text x="27.6" y="74.9">1K @ 100MHz</text>
<text x="163.4" y="72.4">C39</text>
<text x="163.4" y="74.9">1.0 uF</text>
<text x="163.4" y="77.5">6.3V</text>
<text x="22.6" y="80">L2</text>
<text x="50.3" y="85">C27</text>
<text x="50.3" y="87.5">10.0 uF</text>
<text x="50.3" y="90">10V</text>
<text x="176" y="97.6">R20</text>
<text x="191.1" y="97.6">0ohm</text>
<text x="208.7" y="97.6">TP_SMD13</text>
<text x="108.1" y="102.6">CY8C624ABZI-S2D44</text>
<text x="20.1" y="137.8">C6</text>
<text x="32.7" y="137.8">C5</text>
<text x="47.8" y="137.8">C26</text>
<text x="60.3" y="137.8">C29</text>
<text x="75.4" y="137.8">C9</text>
<text x="88" y="137.8">C8</text>
<text x="103.1" y="137.8">C28</text>
<text x="115.7" y="137.8">C30</text>
<text x="128.2" y="137.8">C34</text>
<text x="20.1" y="140.3">0.1 uF</text>
<text x="20.1" y="142.8">10V</text>
<text x="32.7" y="140.3">1.0 uF</text>
<text x="32.7" y="142.8">6.3V</text>
<text x="47.8" y="140.3">0.1 uF</text>
<text x="47.8" y="142.8">10V</text>
<text x="60.3" y="140.3">1.0 uF</text>
<text x="60.3" y="142.8">6.3V</text>
<text x="75.4" y="140.3">0.1 uF</text>
<text x="75.4" y="142.8">10V</text>
<text x="88" y="140.3">1.0 uF</text>
<text x="88" y="142.8">6.3V</text>
<text x="103.1" y="140.3">0.1 uF</text>
<text x="103.1" y="142.8">10V</text>
<text x="115.7" y="140.3">1.0 uF</text>
<text x="115.7" y="142.8">6.3V</text>
<text x="128.2" y="140.3">0.1 uF</text>
<text x="128.2" y="142.8">10V</text>
<text x="20.1" y="165.5">C13</text>
<text x="20.1" y="168">0.1 uF</text>
<text x="32.7" y="165.5">C16</text>
<text x="32.7" y="168">1.0 uF</text>
<text x="45.3" y="165.5">C36</text>
<text x="45.3" y="168">0.1 uF</text>
<text x="60.3" y="165.5">C32</text>
<text x="60.3" y="168">1.0 uF</text>
<text x="72.9" y="165.5">C33</text>
<text x="72.9" y="168">0.1 uF</text>
<text x="88" y="165.5">C17</text>
<text x="88" y="168">0.1 uF</text>
<text x="20.1" y="170.5">10V</text>
<text x="32.7" y="170.5">6.3V</text>
<text x="45.3" y="170.5">10V</text>
<text x="60.3" y="170.5">6.3V</text>
<text x="72.9" y="170.5">10V</text>
<text x="88" y="170.5">10V</text>
</g>
<g font-size="2.2" fill="#004080">
<text x="109.4" y="31.2">VDDA</text>
<text x="109.4" y="33.7">VDDIOA</text>
<text x="137.8" y="31.2">VIND1</text>
<text x="140" y="41.2">NC3</text>
<text x="140" y="38.7">NC2</text>
<text x="140" y="36.2">NC1</text>
<text x="109.4" y="43.7">VDDD</text>
<text x="109.4" y="46.3">VDDIO1</text>
<text x="138.5" y="51.3">VREF</text>
<text x="109.4" y="56.3">VDDIO0</text>
<text x="109.4" y="66.4">VDDIO2</text>
<text x="138.1" y="68.9">VCCD</text>
<text x="109.4" y="76.5">VDD_NS</text>
<text x="138.7" y="84">VSS0</text>
<text x="109.4" y="86.5">VDDUSB</text>
<text x="138.7" y="89">VSS2</text>
<text x="138.7" y="86.5">VSS1</text>
<text x="138.7" y="94">VSS4</text>
<text x="138.7" y="91.5">VSS3</text>
<text x="109.4" y="96.6">VBACKUP</text>
<text x="138.7" y="96.6">VSS5</text>
</g>
<g font-size="1.8">
<text x="31.4" y="1.9">5</text>
<text x="89.2" y="1.9">4</text>
<text x="146.9" y="1.9">3</text>
<text x="204.7" y="1.9">2</text>
<text x="262.5" y="1.9">1</text>
<text x=".6" y="29.4">D</text>
<text x="292.1" y="29.4">D</text>
<text x=".6" y="80.1">C</text>
<text x="292.1" y="80.1">C</text>
<text x=".6" y="130.8">B</text>
<text x="292.1" y="130.8">B</text>
<text x=".6" y="181.4">A</text>
<text x="292.1" y="181.4">A</text>
<text x="31.4" y="207.1">5</text>
<text x="89.2" y="207.1">4</text>
<text x="146.9" y="207.1">3</text>
<text x="204.7" y="207.1">2</text>
<text x="262.5" y="207.1">1</text>
</g>
</svg>
